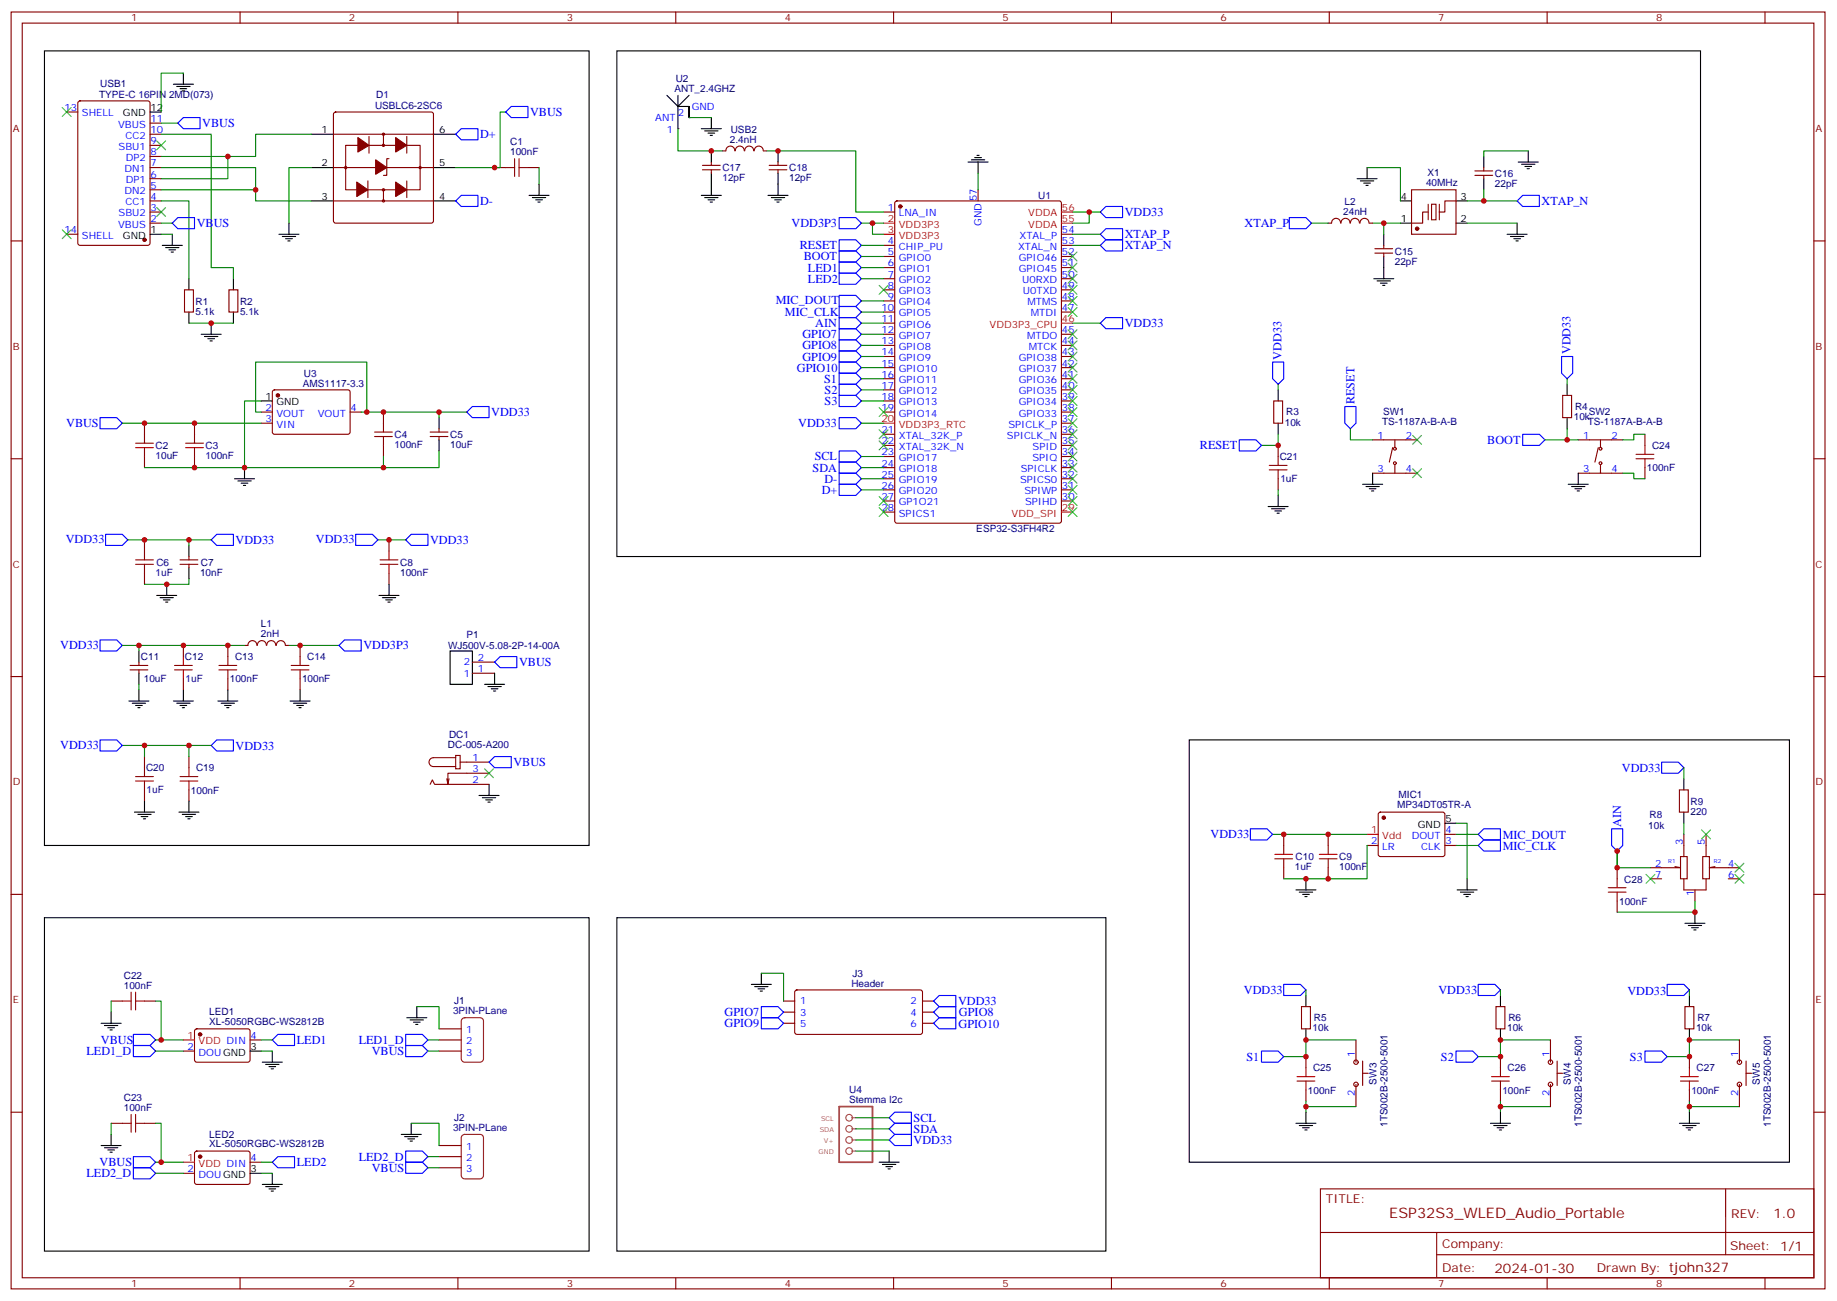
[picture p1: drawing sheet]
<svg xmlns="http://www.w3.org/2000/svg" width="583mm" height="413mm" viewBox="0 0 583 413" stroke-linecap="round" stroke-linejoin="round" font-family="sans-serif">
<g fill="none" stroke="#870000" stroke-width=".35">
<path d="M3.5 3.8h575.8v405.4h-575.8zM7.1 7.3h568.6v398.3h-568.6zM76.2 3.8v3.5M145.3 3.8v3.5M214.5 3.8v3.5M283.6 3.8v3.5M352.8 3.8v3.5M421.9 3.8v3.5M491.1 3.8v3.5M560.2 3.8v3.5M3.5 76.5h3.6M280.5 67.3h3.5"/>
<path d="M280.5 77.9h3.5M284.2 64l.5-.2h51.5l.6 .4 .1 101.2-.5 .6-51.7 .1-.7-.5v-101.1zM310.4 60.3v3.5M336.9 77.9h3.5M336.9 74.4h3.5M575.7 76.5h3.6M280.5 81.4h3.5M280.5 84.9h3.5M280.5 88.5h3.5M280.5 92h3.5M280.5 95.5h3.5M280.5 99.1h3.5"/>
<path d="M336.9 81.4h3.5M336.9 84.9h3.5M336.9 88.5h3.5M336.9 92h3.5M336.9 95.5h3.5M336.9 99.1h3.5M280.5 102.6h3.5M280.5 106.1h3.5M280.5 109.6h3.5M280.5 113.2h3.5M280.5 116.7h3.5M336.9 106.1h3.5"/>
<path d="M336.9 109.6h3.5M336.9 113.2h3.5M336.9 116.7h3.5M280.5 120.2h3.5M280.5 123.8h3.5M280.5 127.3h3.5M280.5 130.8h3.5M280.5 137.9h3.5M336.9 120.2h3.5M336.9 123.8h3.5M336.9 127.3h3.5M336.9 130.8h3.5"/>
<path d="M336.9 137.9h3.5M336.9 134.3h3.5M3.5 145.6h3.6M280.5 141.4h3.5M280.5 144.9h3.5M280.5 148.4h3.5M280.5 152h3.5M280.5 155.5h3.5M280.5 159h3.5M336.9 141.4h3.5M336.9 144.9h3.5M336.9 148.4h3.5"/>
<path d="M336.9 152h3.5M336.9 155.5h3.5M336.9 159h3.5M575.7 145.6h3.6M280.5 162.6h3.5M3.5 214.8h3.6M575.7 214.8h3.6M437.7 258l.4-.2 20.1 .1 .4 .6-.1 13-.6 .4h-20l-.5-.7v-12.7zM433.9 268.4h3.5M458.6 268.4h3.5M458.6 264.9h3.5M3.5 283.9h3.6"/>
<path d="M575.7 283.9h3.6M3.5 353.1h3.6M575.7 353.1h3.6M419.1 377.4h156.6v28.2h-156.6zM547.7 377.4v20.9M419.1 391.2h156.5M456 398.3h119.6M456 391.2v14.2M76.2 405.6v3.6M145.3 405.6v3.6M214.5 405.6v3.6M283.6 405.6v3.6"/>
<path d="M352.8 405.6v3.6M421.9 405.6v3.6M491.1 405.6v3.6M560.2 405.6v3.6"/>
</g>
<g fill="#870000" stroke="#870000" stroke-width=".35">
<circle cx="285.7" cy="65.5" r=".53"/>
<circle cx="439.2" cy="259.6" r=".53"/>
</g>
<path d="M280.5 70.8h3.5M280.5 74.4h3.5M336.9 70.8h3.5M336.9 67.3h3.5M336.9 102.6h3.5M280.5 134.3h3.5M336.9 162.6h3.5M433.9 264.9h3.5" fill="none" stroke="#f00" stroke-width=".35"/>
<path d="M458.6 261.3h3.5" fill="none" stroke="#000" stroke-width=".35"/>
<circle cx="215.2" cy="40.9" r=".18" fill="#870000"/>
<path d="M211.7 30.3l3.5 3.5 3.5-3.5M215.2 33.8h3.5v3.5v-3.5M215.2 30.3v10.6" fill="none" stroke="#000" stroke-width=".35"/>
<circle cx="218.7" cy="37.3" r=".18" fill="#870000"/>
<path d="M106.1 35.8l.4-.2h30.4l.5 .2 .2 .5v33.8l-.3 .5-.4 .2h-30.4l-.5-.2-.2-.5v-33.8z" fill="#fff" stroke="#870000" stroke-width=".35"/>
<g fill="none" stroke="#000" stroke-width=".35">
<path d="M14.1 16.2h172.9v252.2h-172.9zM195.8 16.2h344v160.5h-344zM47.6 35.6h3.6M55 26.7h6.4M56.1 27.4h4.2M57.1 28.2h2.2M57.9 28.9h.7M58.2 23.2v3.5M225.8 37.3v3.6M98.8 42.6h7M98.8 53.2h7M137.6 42.6h7"/>
<path d="M137.6 53.2h7M171.1 58.5v3.5M222.6 40.9h6.4M223.7 41.6h4.2M224.7 42.3h2.1M225.4 43h.7M225.8 47.9v3.5M225.8 55v7M246.9 47.9v3.5M246.9 55v7M307.3 51.4h6.3M308.3 50.7h4.3"/>
<path d="M309.4 50h2.1M310.1 49.3h.7M310.4 51.4v3.6M430.7 56.7h6.4M431.8 57.4h4.2M432.9 58.1h2.1M433.6 58.8h.7M433.9 53.2v3.5M471 49.7v3.5M471 56.7v3.6M481.9 51.4h6.3M483 52.1h4.2"/>
<path d="M484 52.8h2.1M484.7 53.6h.7M485.1 47.9v3.5M47.6 74.4h3.6M51.5 77.9h6.4M52.6 78.6h4.2M53.6 79.3h2.1M54.7 74.4v3.5M88.5 74.4h6.4M89.6 75.1h4.2M90.7 75.8h2.1M91.4 76.5h.7"/>
<path d="M91.7 70.8v3.6M98.8 63.8h7M137.6 63.8h7M167.9 62h6.4M169 62.7h4.2M170 63.4h2.2M170.7 64.1h.7M222.6 62h6.4M223.7 62.7h4.2M224.7 63.4h2.1M225.4 64.1h.7M243.8 62h6.3"/>
<path d="M244.8 62.7h4.3M245.9 63.4h2.1M246.6 64.1h.7M439.2 74.4v3.5M444.5 63.8h3.5M444.5 70.8h3.5M462.1 63.8h3.6M462.1 70.8h3.6M478.4 74.4h6.3M479.4 75.1h4.3M480.5 75.8h2.1M481.2 76.5h.7"/>
<path d="M481.5 70.8v3.6M54.3 80h.7M60 88.5v3.5M60 99.1v3.5M74.1 88.5v3.5M74.1 99.1v3.5M436 88.5h6.4M437.1 89.2h4.2M438.1 89.9h2.2M438.9 90.6h.7M439.2 81.4v7.1M63.9 106.1h6.3"/>
<path d="M64.9 106.8h4.2M66 107.5h2.1M66.7 108.2h.7M67 102.6v3.5M82.9 127.3h3.5M139.3 132.6v3.5M139.3 139.6v3.6M405.7 123.8v3.5M405.7 134.3v3.6M497.4 122v3.5M497.4 132.6v3.5M74.4 152h6.4"/>
<path d="M75.5 152.7h4.2M76.6 153.4h2.1M77.3 154.1h.7M77.6 148.4v3.6M405.7 157.3v3.5M432.5 153.7h6.4M433.6 154.4h4.2M434.6 155.2h2.1M435.3 155.9h.7M435.7 150.2v3.5M497.8 153.7h6.3M498.8 154.4h4.3"/>
<path d="M499.9 155.2h2.1M500.6 155.9h.7M500.9 150.2v3.5M60 173.1v3.6M402.5 160.8h6.4M403.6 161.5h4.2M404.6 162.2h2.2M405.3 162.9h.7M49.7 189h6.4M50.8 189.7h4.2M51.9 190.4h2.1M52.6 191.1h.7"/>
<path d="M52.9 185.5v3.5M60 180.2v3.5M120.3 189h6.3M121.4 189.7h4.2M122.4 190.4h2.1M123.1 191.1h.7M123.5 185.5v3.5M44.1 206.7v3.5M44.1 213.7v3.5M44.1 219v3.5M58.2 219v3.5M72.3 219v3.5"/>
<path d="M95.2 219v3.5M142.9 206.7h7v10.5h-7zM153.8 217.2h6.4M154.9 217.9h4.2M155.9 218.7h2.1M156.6 219.4h.7M157 213.7v3.5M40.9 222.5h6.4M42 223.2h4.2M43 223.9h2.2M43.7 224.6h.7M55 222.5h6.4"/>
<path d="M56.1 223.2h4.2M57.1 223.9h2.2M57.9 224.6h.7M69.1 222.5h6.4M70.2 223.2h4.2M71.3 223.9h2.1M72 224.6h.7M92.1 222.5h6.3M93.1 223.2h4.3M94.2 223.9h2.1M94.9 224.6h.7M377.5 234.9h190.5v134h-190.5z"/>
<path d="M42.7 257.8h6.3M43.7 258.5h4.3M44.8 259.2h2.1M45.5 259.9h.7M45.9 254.3v3.5M56.8 257.8h6.3M57.9 258.5h4.2M58.9 259.2h2.1M59.6 259.9h.7M60 254.3v3.5M152 252.5h6.4M153.1 253.2h4.2"/>
<path d="M154.2 253.9h2.1M154.9 254.6h.7M155.2 249v3.5M534.5 247.2v3.6M534.5 257.8v3.5M414.5 279v3.5M465.7 279v3.5M14.1 291.3h172.9v105.9h-172.9zM195.8 291.3h155.2v105.9h-155.2zM411.3 282.5h6.4M412.4 283.2h4.2M413.5 283.9h2.1"/>
<path d="M414.2 284.6h.7M462.5 282.5h6.3M463.5 283.2h4.3M464.6 283.9h2.1M465.3 284.6h.7M534.8 293.1h6.4M535.9 293.8h4.2M536.9 294.5h2.1M537.6 295.2h.7M538 289.6v3.5M132.3 319.5v3.6M238.5 312.5h6.3"/>
<path d="M239.5 313.2h4.3M240.6 313.9h2.1M241.3 314.6h.7M241.7 309v3.5M414.5 316v3.5M476.2 316v3.5M536.2 316v3.5M32.1 324.8h6.4M33.2 325.5h4.2M34.2 326.2h2.1M34.9 327h.7M35.3 321.3v3.5"/>
<path d="M79.4 333.7h3.5M83.3 337.2h6.3M84.3 337.9h4.2M85.4 338.6h2.1M86.1 339.3h.7M86.4 333.7v3.5M129.1 323.1h6.4M130.2 323.8h4.2M131.2 324.5h2.1M131.9 325.2h.7M414.5 326.6v3.5M476.2 326.6v3.5"/>
<path d="M536.2 326.6v3.5M130.5 356.6v3.5M411.3 356.6h6.4M412.4 357.3h4.2M413.5 358h2.1M414.2 358.7h.7M414.5 353.1v3.5M473.1 356.6h6.3M474.1 357.3h4.3M475.2 358h2.1M475.9 358.7h.7M476.2 353.1v3.5"/>
<path d="M533 356.6h6.4M534.1 357.3h4.2M535.2 358h2.1M535.9 358.7h.7M536.2 353.1v3.5M32.1 363.6h6.4M33.2 364.3h4.2M34.2 365.1h2.1M34.9 365.8h.7M35.3 360.1v3.5M79.4 372.5h3.5M83.3 376h6.3"/>
<path d="M84.3 376.7h4.2M85.4 377.4h2.1M86.1 378.1h.7M86.4 372.5v3.5M127.4 360.1h6.3M128.4 360.8h4.2M129.5 361.5h2.1M130.2 362.2h.7M279 368.9h6.4M280.1 369.6h4.2M281.2 370.3h2.1M281.9 371.1h.7"/>
<path d="M282.2 365.4v3.5"/>
</g>
<g fill="none" stroke="#870000" stroke-width=".35">
<path d="M21.2 35.6h3.5M24.9 32.2l.5-.2h21.5l.7 .5v44.7l-.4 .6-21.8 .1-.7-.5v-44.7zM47.6 39.1h3.6M47.6 42.6h3.6M47.6 53.2h3.6M47.6 56.7h3.6M47.6 49.7h3.6M47.6 46.1h3.6M105.8 42.6h31.8M105.8 53.2h31.8M109.7 46.1h23.6v14.2h-23.6zM116.8 57.4v5.3"/>
<path d="M117.1 43.3v5.3M121.7 42.6v3.5M123.5 50.4h-.7v5.3h-1.1M129.1 43.3v5.3M129.1 57.4v5.3M157 53.2h3.5M167.6 53.2h3.5M223 53.9h5.6M223 52.5h5.6M225.8 51.4v1.1M225.8 53.9v1.1M229.3 47.9h1.1"/>
<path d="M230.4 47.9a1.41 1.41 0 0 1 1.4-1.5 1.41 1.41 0 0 1 1.4 1.5M233.4 47.9a1.41 1.41 0 0 1 1.4-1.5 1.41 1.41 0 0 1 1.4 1.5M236.4 47.9a1.41 1.41 0 0 1 1.4-1.5 1.41 1.41 0 0 1 1.4 1.5M239.4 47.9a1.41 1.41 0 0 1 1.4-1.5 1.41 1.41 0 0 1 1.4 1.5M242.4 47.9h1M244.1 53.9h5.7M244.1 52.5h5.7M246.9 51.4v1.1M246.9 53.9v1.1M468.1 55.7h5.7M468.1 54.3h5.7M471 53.2v1.1"/>
<path d="M471 55.7v1M21.2 74.4h3.5M47.6 63.8h3.6M47.6 70.8h3.6M47.6 67.3h3.6M47.6 60.3h3.6M105.8 63.8h31.8M121.7 60.3v3.5M421.6 70.8h1M422.7 70.8a1.41 1.41 0 0 1 1.4-1.5 1.41 1.41 0 0 1 1.4 1.5M425.7 70.8a1.41 1.41 0 0 1 1.4-1.5 1.41 1.41 0 0 1 1.4 1.5M428.6 70.8a1.41 1.41 0 0 1 1.5-1.5 1.41 1.41 0 0 1 1.4 1.5"/>
<path d="M431.7 70.8a1.41 1.41 0 0 1 1.4-1.5 1.41 1.41 0 0 1 1.4 1.5M434.6 70.8h1.1M436.4 79h5.6M439.2 77.9v1.1M448 60.3h14.1v14.1h-14.1zM453.3 67.3h-1.7v3.5h-3.6M454.4 64.8h1.4v5h-1.4zM462.1 63.8h-3.5v3.5h-1.8M58.6 92h2.8v7.1h-2.8zM72.7 92h2.8v7.1h-2.8zM436.4 80.4h5.6M439.2 80.4v1"/>
<path d="M45.9 134.3v3.6M61.7 134.3v3.6M82.9 130.8h3.5M82.9 134.3h3.5M86.7 124l.4-.2h23.6l.4 .7v12.9l-.7 .5-23.5-.1-.5-.6v-12.7zM111.1 130.8h3.6M121.7 130.8v3.5M136.5 138.6h5.7M136.5 137.2h5.7M139.3 136.1v1.1M139.3 138.6v1M404.3 127.3h2.8v7h-2.8z"/>
<path d="M435.7 139.6h14.1M442.7 139.6v2.5M496 125.5h2.8v7.1h-2.8zM500.9 139.6h14.2M508 139.6v2.5M522.1 137.9v3.5M45.9 144.9v3.5M61.7 144.9v3.5M121.7 141.4v3.5M405.7 141.4v3.5M405.7 152v3.5M435.7 150.2h14.1"/>
<path d="M442 142.1l-1 4.6M442.7 147.7v2.5M500.9 150.2h14.2M507.3 142.1l-1.1 4.6M508 147.7v2.5M522.1 148.4v3.6M45.9 171.4v3.5M57.1 179.1h5.7M57.1 177.7h5.7M60 176.7v1M60 179.1v1.1M123.5 171.4v3.5"/>
<path d="M45.9 182v3.5M123.5 182v3.5M41.3 212.7h5.6M41.3 211.2h5.6M44.1 210.2v1M44.1 212.7v1M58.2 204.9v3.5M58.2 215.5v3.5M72.3 204.9v3.5M72.3 215.5v3.5M77.6 204.9h1.1M78.7 204.9a1.41 1.41 0 0 1 1.4-1.5 1.41 1.41 0 0 1 1.4 1.5"/>
<path d="M81.7 204.9a1.41 1.41 0 0 1 1.4-1.5 1.41 1.41 0 0 1 1.4 1.5M84.7 204.9a1.41 1.41 0 0 1 1.4-1.5 1.41 1.41 0 0 1 1.4 1.5M87.7 204.9a1.41 1.41 0 0 1 1.4-1.5 1.41 1.41 0 0 1 1.4 1.5M90.7 204.9h1M95.2 204.9v3.5M95.2 215.5v3.5M149.9 213.7h7.1M149.9 210.2h7.1M144.6 239.8h1.4v4.3h-1.4zM45.9 240.2v3.5M45.9 250.8v3.5M60 240.2v3.5"/>
<path d="M60 250.8v3.5M136.5 249l.7-1.4 .7 1.4h17.3M142.5 247.2l-.3 1.8M144.6 240.5h-7a1.41 1.41 0 0 0-1.4 1.4 1.41 1.41 0 0 0 1.4 1.4h7M146 241.9h9.2M155.2 245.5h-13v3.5l-.4-1.8M533 250.8h2.9v7h-2.9zM407.5 264.9v3.5M407.5 275.4v3.6M421.6 264.9v3.5M421.6 275.4v3.6M513.3 275.4v3.6"/>
<path d="M523.9 279h3.5M531.6 275.1l1.8 .3h-9.5M533.4 271.9h2.1v7.1h-2.1zM534.5 279v3.5h7v-3.5M534.5 264.9v7M540.5 271.9h2.1v7.1h-2.1zM541.5 264.9v7M544.3 275.1l-1.7 .3h9.5M548.6 279h3.5M513.3 286v3.6M538 282.5v3.5M35.3 317.8h3.5"/>
<path d="M45.9 317.8h3.5M248.7 317.8h3.5M252.5 314.5l.4-.2h39.5l.4 .7-.1 12.9-.6 .5-39.4-.1-.5-.6v-12.7zM292.8 317.8h3.5M413.1 319.5h2.8v7.1h-2.8zM474.8 319.5h2.9v7.1h-2.9zM534.8 319.5h2.8v7.1h-2.8zM58.2 333.7h3.5M62 326.8l.4-.2 16.5 .1 .5 .6-.1 9.5-.6 .4-16.5-.1-.5-.6v-9.2zM79.4 330.1h3.5M139.3 333.7h7.1M139.3 330.1h7.1"/>
<path d="M139.3 326.6h7.1M248.7 321.3h3.5M248.7 324.8h3.5M292.8 321.3h3.5M292.8 324.8h3.5M414.5 335.4v3.5M430.4 330.1v7.1M432.5 336.8v7.8M476.2 335.4v3.5M492.1 330.1v7.1M494.2 336.8v7.8M536.2 335.4v3.5"/>
<path d="M552.1 330.1v7.1M554.2 336.8v7.8M35.3 356.6h3.5M45.9 356.6h3.5M414.5 346v3.5M430.4 344.2v7.1M432.5 340.7h1.8M476.2 346v3.5M492.1 344.2v7.1M494.2 340.7h1.8M536.2 346v3.5M552.1 344.2v7.1"/>
<path d="M554.2 340.7h1.8M58.2 372.5h3.5M62 365.6l.4-.2 16.5 .1 .5 .6-.1 9.5-.6 .4-16.5-.1-.5-.6v-9.2zM79.4 368.9h3.5M139.3 363.6h7.1M139.3 367.2h7.1M139.3 370.7h7.1"/>
<circle cx="109.7" cy="53.2" r=".35"/>
<circle cx="121.7" cy="42.6" r=".35"/>
<circle cx="121.7" cy="46.1" r=".35"/>
<circle cx="133.4" cy="53.2" r=".35"/>
<circle cx="121.7" cy="63.8" r=".35"/>
<circle cx="121.7" cy="60.3" r=".35"/>
<circle cx="442.7" cy="142.5" r=".44"/>
<circle cx="442.7" cy="147" r=".44"/>
<circle cx="508" cy="142.5" r=".44"/>
<circle cx="508" cy="147" r=".44"/>
<circle cx="430.4" cy="337.2" r=".71"/>
<circle cx="492.1" cy="337.2" r=".71"/>
<circle cx="552.1" cy="337.2" r=".71"/>
<circle cx="430.4" cy="344.2" r=".71"/>
<circle cx="492.1" cy="344.2" r=".71"/>
<circle cx="552.1" cy="344.2" r=".71"/>
</g>
<g fill="#870000" stroke="#870000" stroke-width=".35">
<path d="M119.2 50.7l3.6 2.5-3.6 2.1z"/>
<path d="M113.6 43.7l3.5 2.4-3.5 2.2z"/>
<path d="M125.6 43.7l3.5 2.4-3.5 2.2z"/>
<path d="M113.2 57.8l3.6 2.5-3.6 2.1z"/>
<path d="M125.6 57.8l3.5 2.5-3.5 2.1z"/>
<circle cx="45.9" cy="76.1" r=".53"/>
<circle cx="88.2" cy="125.5" r=".53"/>
<circle cx="449.8" cy="72.6" r=".53"/>
<circle cx="63.5" cy="328.4" r=".53"/>
<circle cx="63.5" cy="367.2" r=".53"/>
</g>
<g fill="none" stroke="#008700" stroke-width=".35">
<path d="M51.2 39.1h5.2M58.2 23.2h-7v12.4M160.5 35.6h-1.8v17.6h-14.1M218.7 37.3h7.1M51.2 53.2h29.9v10.6h17.7M51.2 42.6h15.8v42.3h7.1v3.6M72.3 49.7v7h-21.1M98.8 42.6h-17.7v7.1h-29.9M98.8 53.2h-7.1v17.6M171.1 53.2v5.3M215.2 40.9v7h14.1M243.4 47.9h28.2v19.4h8.9"/>
<path d="M310.4 55v5.3M433.9 53.2h10.6v10.6M485.1 47.9h-14.1v1.8M51.2 63.8h8.8v24.7M51.2 74.4h3.5M51.2 60.3h29.9M51.2 70.8h3.5M273.4 70.8h7.1M273.4 77.9h7.1M276.9 70.8v3.6h3.6M340.4 74.4h8.8M340.4 67.3h8.8"/>
<path d="M340.4 77.9h8.8M345.7 67.3v3.5h-5.3M416.3 70.8h5.3M435.7 70.8h8.8M439.2 70.8v3.6M465.7 70.8h15.8M465.7 63.8h15.8M471 60.3v3.5M273.4 81.4h7.1M273.4 84.9h7.1M273.4 88.5h7.1M273.4 95.5h7.1"/>
<path d="M273.4 99.1h7.1M60 102.6h14.1M273.4 102.6h7.1M273.4 106.1h7.1M273.4 109.6h7.1M273.4 113.2h7.1M273.4 116.7h7.1M340.4 102.6h8.8M38.8 134.3h44.1M82.9 127.3h-5.3v21.1M82.9 130.8h-1.8v-15.9h35.3v15.9h-1.7M116.4 130.8h31.8"/>
<path d="M139.3 130.8v1.8M273.4 134.3h7.1M273.4 120.2h7.1M273.4 123.8h7.1M273.4 127.3h7.1M405.7 137.9v3.5h-5.3M405.7 122v1.8M428.6 136.1v3.5h7.1M497.4 136.1v3.5h-7M497.4 120.2v1.8M497.4 139.6h3.5M522.1 137.9h-3.5v1.7h-3.5"/>
<path d="M45.9 148.4h31.7M121.7 144.9v3.5h-44.1M139.3 143.2v5.2h-17.6M273.4 155.5h7.1M273.4 152h7.1M273.4 144.9h7.1M273.4 148.4h7.1M405.7 155.5v1.8M515.1 150.2h3.5v1.8h3.5M40.6 171.4h19.4v1.7M60 171.4h7M119.9 171.4h8.9"/>
<path d="M60 183.7v1.8h-14.1M38.8 204.9h38.8M44.1 204.9v1.8M44.1 217.2v1.8M91.7 204.9h15.9M38.8 236.6h28.2M45.9 236.6v3.6M60 236.6v3.6M534.5 243.7v3.5M403.9 264.9h30M433.9 268.4v10.6h-26.4M462.1 261.3h3.6v17.7"/>
<path d="M462.1 264.9h7.1M462.1 268.4h7.1M513.3 275.4v-5.2v5.2h10.6M534.5 261.3v3.6M538 286v3.6h-24.7M35.3 317.8v3.5M49.4 317.8h1.8v12.3M132.3 319.5h7v7.1M241.7 309h7v8.8M414.5 314.3v1.7M476.2 314.3v1.7M536.2 314.3v1.7"/>
<path d="M49.4 330.1h8.8M49.4 333.7h8.8M82.9 330.1h3.5M82.9 333.7h3.5M135.8 330.1h3.5M135.8 333.7h3.5M430.4 330.1h-15.9v5.3h-7M492.1 330.1h-15.9v5.3h-7M552.1 330.1h-15.9v5.3h-7M35.3 356.6v3.5M49.4 356.6h1.8v12.3M130.5 356.6h8.8v7"/>
<path d="M271.6 354.8h10.6M271.6 358.4h10.6M414.5 349.5v3.6M414.5 351.3h15.9M476.2 351.3h15.9M476.2 349.5v3.6M536.2 351.3h15.9M536.2 349.5v3.6M49.4 368.9h8.8M49.4 372.5h8.8M82.9 368.9h3.5M82.9 372.5h3.5"/>
<path d="M135.8 367.2h3.5M135.8 370.7h3.5M271.6 365.4h10.6M271.6 361.9h10.6"/>
</g>
<g fill="none" stroke="#00f" stroke-width=".35">
<path d="M56.4 39.1l1.8-1.8h5.3v3.6h-5.3zM160.5 35.6l1.8-1.8h5.3v3.5h-5.3zM144.6 42.6l1.8-1.7h5.3v3.5h-5.3zM54.7 70.8l1.7-1.7h5.3v3.5h-5.3zM146.4 62h5.3v3.5h-5.3l-1.8-1.7zM266.3 69.1h5.3l1.8 1.7-1.8 1.8h-5.3zM266.3 76.1h5.3l1.8 1.8-1.8 1.8h-5.3zM266.3 79.7h5.3l1.8 1.7-1.8 1.8h-5.3zM349.2 67.3l1.8-1.8h5.3v3.6h-5.3zM349.2 74.4l1.8-1.8h5.3v3.5h-5.3zM349.2 77.9l1.8-1.8h5.3v3.6h-5.3zM409.2 69.1h5.3l1.8 1.7-1.8 1.8h-5.3z"/>
<path d="M483.3 62h5.3v3.5h-5.3l-1.8-1.7zM266.3 83.2h5.3l1.8 1.7-1.8 1.8h-5.3zM266.3 86.7h5.3l1.8 1.8-1.8 1.7h-5.3zM266.3 93.8h5.3l1.8 1.7-1.8 1.8h-5.3zM266.3 97.3h5.3l1.8 1.8-1.8 1.7h-5.3zM266.3 100.8h5.3l1.8 1.8-1.8 1.8h-5.3zM266.3 118.5h5.3l1.8 1.7-1.8 1.8h-5.3zM266.3 104.4h5.3l1.8 1.7-1.8 1.8h-5.3zM266.3 107.9h5.3l1.8 1.7-1.8 1.8h-5.3zM266.3 111.4h5.3l1.8 1.8-1.8 1.7h-5.3zM266.3 114.9h5.3l1.8 1.8-1.8 1.8h-5.3zM349.2 102.6l1.8-1.8h5.3v3.6h-5.3z"/>
<path d="M403.9 114.9h3.6v5.3l-1.8 1.8-1.8-1.8zM495.7 113.2h3.5v5.3l-1.8 1.7-1.7-1.7zM31.7 132.6h5.3l1.8 1.7-1.8 1.8h-5.3zM149.9 129h5.3v3.6h-5.3l-1.7-1.8zM266.3 132.6h5.3l1.8 1.7-1.8 1.8h-5.3zM266.3 122h5.3l1.8 1.8-1.8 1.7h-5.3zM266.3 125.5h5.3l1.8 1.8-1.8 1.7h-5.3zM393.3 139.6h5.3l1.8 1.8-1.8 1.8h-5.3zM426.9 129h3.5v5.3l-1.8 1.8-1.7-1.8zM483.3 137.9h5.3l1.8 1.7-1.8 1.8h-5.3zM266.3 153.7h5.3l1.8 1.8-1.8 1.8h-5.3zM266.3 150.2h5.3l1.8 1.8-1.8 1.7h-5.3z"/>
<path d="M266.3 143.2h5.3l1.8 1.7-1.8 1.8h-5.3zM266.3 146.7h5.3l1.8 1.7-1.8 1.8h-5.3zM33.5 169.6h5.3l1.8 1.8-1.8 1.7h-5.3zM67 171.4l1.8-1.8h5.3v3.5h-5.3zM112.9 169.6h5.3l1.7 1.8-1.7 1.7h-5.3zM128.8 171.4l1.7-1.8h5.3v3.5h-5.3zM31.7 203.1h5.3l1.8 1.8-1.8 1.8h-5.3zM107.6 204.9l1.8-1.8h5.3v3.6h-5.3zM157 210.2l1.7-1.8h5.3v3.5h-5.3zM31.7 234.9h5.3l1.8 1.7-1.8 1.8h-5.3zM67 236.6l1.8-1.7h5.3v3.5h-5.3zM155.2 241.9l1.8-1.7h5.3v3.5h-5.3z"/>
<path d="M527.4 241.9h5.3l1.8 1.8-1.8 1.8h-5.3zM396.9 263.1h5.3l1.7 1.8-1.7 1.7h-5.3zM469.2 264.9l1.8-1.8h5.2v3.5h-5.2zM469.2 268.4l1.8-1.8h5.2v3.6h-5.2zM511.5 263.1h3.6v5.3l-1.8 1.8-1.8-1.8zM241.7 319.5h5.2l1.8 1.8-1.8 1.8h-5.2zM296.3 317.8l1.8-1.8h5.3v3.5h-5.3zM298.1 319.5h5.3v3.6h-5.3l-1.8-1.8zM407.5 312.5h5.2l1.8 1.8-1.8 1.7h-5.2zM469.2 312.5h5.3l1.7 1.8-1.7 1.7h-5.3zM529.2 312.5h5.3l1.7 1.8-1.7 1.7h-5.3zM42.3 328.4h5.3l1.8 1.7-1.8 1.8h-5.3z"/>
<path d="M42.3 331.9h5.3l1.8 1.8-1.8 1.7h-5.3zM86.4 330.1l1.8-1.7h5.3v3.5h-5.3zM128.8 331.9h5.3l1.7 1.8-1.7 1.7h-5.3zM128.8 328.4h5.3l1.7 1.7-1.7 1.8h-5.3zM241.7 323.1h5.2l1.8 1.7-1.8 1.8h-5.2zM296.3 324.8l1.8-1.7h5.3v3.5h-5.3zM400.4 333.7h5.3l1.8 1.7-1.8 1.8h-5.3zM462.1 333.7h5.3l1.8 1.7-1.8 1.8h-5.3zM522.1 333.7h5.3l1.8 1.7-1.8 1.8h-5.3zM282.2 354.8l1.8-1.7h5.3v3.5h-5.3zM282.2 358.4l1.8-1.8h5.3v3.5h-5.3zM42.3 367.2h5.3l1.8 1.7-1.8 1.8h-5.3z"/>
<path d="M42.3 370.7h5.3l1.8 1.8-1.8 1.7h-5.3zM86.4 368.9l1.8-1.7h5.3v3.5h-5.3zM128.8 368.9h5.3l1.7 1.8-1.7 1.8h-5.3zM128.8 365.4h5.3l1.7 1.8-1.7 1.7h-5.3zM282.2 361.9l1.8-1.8h5.3v3.5h-5.3z"/>
</g>
<g fill="none" stroke="#a10000" stroke-width=".35">
<path d="M160.5 53.2h2.8M163.3 50.4v5.6M164.7 53.2h2.9M164.7 50.4v5.6M45.9 137.9v2.8M61.7 137.9v2.8M118.9 138.6h5.6M118.9 137.2h5.6M121.7 134.3v2.9M121.7 138.6v2.8M43 142.1h5.7M43 140.7h5.7"/>
<path d="M45.9 142.1v2.8M58.9 142.1h5.7M58.9 140.7h5.7M61.7 142.1v2.8M402.9 149.2h5.6M402.9 147.7h5.6M405.7 144.9v2.8M405.7 149.2v2.8M519.3 145.6h5.6M519.3 144.2h5.6M522.1 141.4v2.8M522.1 145.6v2.8"/>
<path d="M43 179.1h5.7M43 177.7h5.7M45.9 174.9v2.8M45.9 179.1v2.9M120.6 179.1h5.7M120.6 177.7h5.7M123.5 174.9v2.8M123.5 179.1v2.9M55.4 212.7h5.6M55.4 211.2h5.6M58.2 208.4v2.8M58.2 212.7v2.8"/>
<path d="M69.5 212.7h5.6M69.5 211.2h5.6M72.3 208.4v2.8M72.3 212.7v2.8M92.4 212.7h5.7M92.4 211.2h5.7M95.2 208.4v2.8M95.2 212.7v2.8M43 247.9h5.7M43 246.5h5.7M45.9 243.7v2.8M45.9 247.9v2.9"/>
<path d="M57.1 247.9h5.7M57.1 246.5h5.7M60 243.7v2.8M60 247.9v2.9M404.6 272.6h5.7M404.6 271.2h5.7M407.5 268.4v2.8M407.5 272.6v2.8M418.7 272.6h5.7M418.7 271.2h5.7M421.6 268.4v2.8M421.6 272.6v2.8"/>
<path d="M513.3 279v2.8M510.5 283.2h5.6M510.5 281.8h5.6M513.3 283.2v2.8M38.8 317.8h2.8M41.6 315v5.6M43 315v5.6M43 317.8h2.9M414.5 338.9v2.9M476.2 338.9v2.9M536.2 338.9v2.9M38.8 356.6h2.8"/>
<path d="M41.6 353.8v5.6M43 353.8v5.6M43 356.6h2.9M411.7 343.2h5.6M411.7 341.8h5.6M414.5 343.2v2.8M473.4 343.2h5.7M473.4 341.8h5.7M476.2 343.2v2.8M533.4 343.2h5.6M533.4 341.8h5.6M536.2 343.2v2.8"/>
</g>
<path d="M453.3 64.8v5M456.8 64.8v5" fill="none" stroke="#871200" stroke-width=".35"/>
<g fill="none" stroke="#3c3" stroke-width=".35">
<path d="M19.8 34.1l2.8 2.9M22.6 34.1l-2.8 2.9M49.7 44.7l2.9 2.9M52.6 44.7l-2.9 2.9M19.8 73l2.8 2.8M22.6 73l-2.8 2.8M49.7 65.9l2.9 2.8M52.6 65.9l-2.9 2.8M279 90.6l2.9 2.8M281.9 90.6l-2.9 2.8M339 87.1l2.8 2.8M339 90.6l2.8 2.8"/>
<path d="M339 83.5l2.8 2.9M339 80l2.8 2.8M339 94.1l2.8 2.8M339 97.6l2.8 2.9M341.8 87.1l-2.8 2.8M341.8 90.6l-2.8 2.8M341.8 83.5l-2.8 2.9M341.8 80l-2.8 2.8M341.8 94.1l-2.8 2.8M341.8 97.6l-2.8 2.9M339 118.8l2.8 2.8M339 115.3l2.8 2.8"/>
<path d="M339 104.7l2.8 2.8M339 108.2l2.8 2.9M339 111.8l2.8 2.8M341.8 118.8l-2.8 2.8M341.8 115.3l-2.8 2.8M341.8 104.7l-2.8 2.8M341.8 108.2l-2.8 2.9M341.8 111.8l-2.8 2.8M279 136.5l2.9 2.8M279 140l2.9 2.8M279 129.4l2.9 2.8M281.9 136.5l-2.9 2.8"/>
<path d="M281.9 140l-2.9 2.8M281.9 129.4l-2.9 2.8M339 129.4l2.8 2.8M339 125.9l2.8 2.8M339 122.3l2.8 2.9M339 140l2.8 2.8M339 136.5l2.8 2.8M339 132.9l2.8 2.8M341.8 129.4l-2.8 2.8M341.8 125.9l-2.8 2.8M341.8 122.3l-2.8 2.9M341.8 140l-2.8 2.8"/>
<path d="M341.8 136.5l-2.8 2.8M341.8 132.9l-2.8 2.8M448.4 138.2l2.8 2.8M451.2 138.2l-2.8 2.8M279 157.6l2.9 2.8M281.9 157.6l-2.9 2.8M339 157.6l2.8 2.8M339 154.1l2.8 2.8M339 150.6l2.8 2.8M339 147l2.8 2.9M339 143.5l2.8 2.8M341.8 157.6l-2.8 2.8"/>
<path d="M341.8 154.1l-2.8 2.8M341.8 150.6l-2.8 2.8M341.8 147l-2.8 2.9M341.8 143.5l-2.8 2.8M448.4 148.8l2.8 2.8M451.2 148.8l-2.8 2.8M279 161.1l2.9 2.9M281.9 161.1l-2.9 2.9M339 161.1l2.8 2.9M341.8 161.1l-2.8 2.9M153.8 244.1l2.8 2.8M156.6 244.1l-2.8 2.8"/>
<path d="M522.5 277.6l2.8 2.8M525.3 277.6l-2.8 2.8M540.1 263.5l2.8 2.8M542.9 263.5l-2.8 2.8M550.7 274l2.8 2.9M550.7 277.6l2.8 2.8M553.5 274l-2.8 2.9M553.5 277.6l-2.8 2.8"/>
</g>
<path d="M58.2 330.1h3.5M58.2 368.9h3.5" fill="none" stroke="#f00" stroke-width=".35"/>
<path d="M146.6 323.5l.9-.4h4.9l.6 .2 .4 .5 .1 12.3-.3 .7-.5 .3-5.2 .1-.7-.3-.3-.5-.1-12.3zM146.6 360.5l.9-.4h4.9l.6 .2 .4 .5 .1 12.4-.3 .6-.5 .4h-5.2l-.7-.2-.3-.5-.1-12.3z" fill="none" stroke="#903" stroke-width=".35"/>
<path d="M266.3 351.3h10.6v17.6h-10.6z" fill="none" stroke="#a64a4a" stroke-width=".56"/>
<g fill="none" stroke="#a64a4a" stroke-width=".35">
<path d="M270.3 358.4h1.3M270.3 354.8h1.3M270.3 365.4h1.3M270.3 361.9h1.3"/>
<circle cx="269.5" cy="358.4" r="1.06"/>
<circle cx="269.5" cy="354.8" r="1.06"/>
<circle cx="269.5" cy="361.9" r="1.06"/>
<circle cx="269.5" cy="365.4" r="1.06"/>
</g>
<g fill="#c00">
<circle cx="72.3" cy="49.7" r=".88"/>
<circle cx="81.1" cy="60.3" r=".88"/>
<circle cx="67" cy="102.6" r=".88"/>
<circle cx="45.9" cy="134.3" r=".88"/>
<circle cx="61.7" cy="134.3" r=".88"/>
<circle cx="77.6" cy="148.4" r=".88"/>
<circle cx="61.7" cy="148.4" r=".88"/>
<circle cx="116.4" cy="130.8" r=".88"/>
<circle cx="121.7" cy="130.8" r=".88"/>
<circle cx="121.7" cy="148.4" r=".88"/>
<circle cx="139.3" cy="130.8" r=".88"/>
<circle cx="345.7" cy="67.3" r=".88"/>
<circle cx="45.9" cy="171.4" r=".88"/>
<circle cx="60" cy="171.4" r=".88"/>
<circle cx="52.9" cy="185.5" r=".88"/>
<circle cx="276.9" cy="70.8" r=".88"/>
<circle cx="123.5" cy="171.4" r=".88"/>
<circle cx="421.6" cy="264.9" r=".88"/>
<circle cx="407.5" cy="264.9" r=".88"/>
<circle cx="414.5" cy="279" r=".88"/>
<circle cx="421.6" cy="279" r=".88"/>
<circle cx="58.2" cy="204.9" r=".88"/>
<circle cx="72.3" cy="204.9" r=".88"/>
<circle cx="44.1" cy="204.9" r=".88"/>
<circle cx="95.3" cy="204.9" r=".88"/>
<circle cx="439.2" cy="70.8" r=".88"/>
<circle cx="471" cy="63.8" r=".88"/>
<circle cx="246.9" cy="47.9" r=".88"/>
<circle cx="225.8" cy="47.9" r=".88"/>
<circle cx="45.9" cy="236.6" r=".88"/>
<circle cx="60" cy="236.6" r=".88"/>
<circle cx="405.7" cy="141.4" r=".88"/>
<circle cx="51.2" cy="330.1" r=".88"/>
<circle cx="51.2" cy="368.9" r=".88"/>
<circle cx="414.5" cy="335.4" r=".88"/>
<circle cx="414.5" cy="330.1" r=".88"/>
<circle cx="414.5" cy="351.3" r=".88"/>
<circle cx="476.3" cy="351.3" r=".88"/>
<circle cx="476.3" cy="330.1" r=".88"/>
<circle cx="476.3" cy="335.4" r=".88"/>
<circle cx="536.2" cy="351.3" r=".88"/>
<circle cx="536.2" cy="330.1" r=".88"/>
<circle cx="536.2" cy="335.4" r=".88"/>
<circle cx="538" cy="289.6" r=".88"/>
<circle cx="513.3" cy="275.4" r=".88"/>
<circle cx="513.3" cy="270.2" r=".88"/>
<circle cx="497.4" cy="139.6" r=".88"/>
<circle cx="157" cy="53.2" r=".88"/>
</g>
<text font-size="4.6" fill="#800" x="441" y="386.6">ESP32S3_WLED_Audio_Portable</text>
<g font-size="4.2" fill="#800">
<text x="562.9" y="386.7">1.0</text>
<text x="474.4" y="404">2024-01-30</text>
</g>
<g font-size="3.9" fill="#00f">
<text x="64.2" y="40.3">VBUS</text>
<text x="168.3" y="36.8">VBUS</text>
<text x="152.4" y="43.8">D+</text>
<text x="152.4" y="65">D-</text>
<text x="489.3" y="65.1">XTAP_N</text>
<text x="357" y="68.7">VDD33</text>
<text x="62.4" y="72">VBUS</text>
<text x="251.2" y="72.1">VDD3P3</text>
<text x="357" y="75.7">XTAP_P</text>
<text x="395" y="72">XTAP_P</text>
<text x="253.8" y="79.1">RESET</text>
<text x="255.1" y="82.7">BOOT</text>
<text x="357" y="79.2">XTAP_N</text>
<text x="256.4" y="86.2">LED1</text>
<text x="256.4" y="89.8">LED2</text>
<text x="246.2" y="96.6">MIC_DOUT</text>
<text x="249.1" y="100.3">MIC_CLK</text>
<text x="254.7" y="107.4">GPIO7</text>
<text x="258.8" y="103.8">AIN</text>
<text x="357" y="103.9">VDD33</text>
<text x="254.7" y="110.9">GPIO8</text>
<text x="498.5" y="112.5" transform="rotate(-90 498.5 112.5)">VDD33</text>
<text x="252.9" y="118">GPIO10</text>
<text x="254.7" y="114.4">GPIO9</text>
<text x="406.8" y="114.2" transform="rotate(-90 406.8 114.2)">VDD33</text>
<text x="261.6" y="121.5">S1</text>
<text x="261.7" y="125">S2</text>
<text x="261.7" y="128.6">S3</text>
<text x="429.9" y="128.3" transform="rotate(-90 429.9 128.3)">RESET</text>
<text x="21" y="135.7">VBUS</text>
<text x="155.9" y="132.2">VDD33</text>
<text x="253.4" y="135.6">VDD33</text>
<text x="380.8" y="142.6">RESET</text>
<text x="472.1" y="140.9">BOOT</text>
<text x="257.9" y="149.7">SDA</text>
<text x="258.6" y="146.2">SCL</text>
<text x="261.7" y="153.3">D-</text>
<text x="260.8" y="156.9">D+</text>
<text x="20.9" y="172.5">VDD33</text>
<text x="74.8" y="172.7">VDD33</text>
<text x="100.3" y="172.5">VDD33</text>
<text x="136.5" y="172.6">VDD33</text>
<text x="19.1" y="206">VDD33</text>
<text x="115.4" y="206.1">VDD3P3</text>
<text x="164.7" y="211.4">VBUS</text>
<text x="19.1" y="237.8">VDD33</text>
<text x="74.8" y="238">VDD33</text>
<text x="163" y="243.1">VBUS</text>
<text x="514.8" y="245">VDD33</text>
<text x="514.6" y="262.4" transform="rotate(-90 514.6 262.4)">AIN</text>
<text x="384.3" y="266.1">VDD33</text>
<text x="477" y="266.4">MIC_DOUT</text>
<text x="477" y="269.8">MIC_CLK</text>
<text x="394.8" y="315.5">VDD33</text>
<text x="456.6" y="315.5">VDD33</text>
<text x="516.5" y="315.7">VDD33</text>
<text x="230" y="322.6">GPIO7</text>
<text x="304.1" y="319.2">VDD33</text>
<text x="304.4" y="322.5">GPIO8</text>
<text x="230" y="326.1">GPIO9</text>
<text x="304.3" y="326.2">GPIO10</text>
<text x="27.4" y="334.9">LED1_D</text>
<text x="32" y="331.4">VBUS</text>
<text x="94.2" y="331.4">LED1</text>
<text x="113.9" y="331.4">LED1_D</text>
<text x="118" y="335">VBUS</text>
<text x="395.6" y="336.7">S1</text>
<text x="457.4" y="336.7">S2</text>
<text x="517.3" y="336.7">S3</text>
<text x="290" y="356.1">SCL</text>
<text x="290" y="359.7">SDA</text>
<text x="290" y="363.3">VDD33</text>
<text x="31.6" y="370.3">VBUS</text>
<text x="94.2" y="370.2">LED2</text>
<text x="113.9" y="368.4">LED2_D</text>
<text x="27.4" y="373.7">LED2_D</text>
<text x="118" y="372">VBUS</text>
</g>
<g font-size="3.9" fill="#800">
<text x="420.9" y="382">TITLE:</text>
<text x="549.5" y="386.7">REV:</text>
<text x="457.8" y="396.2">Company:</text>
<text x="549.1" y="396.8">Sheet: 1/1</text>
<text x="457.8" y="403.9">Date:</text>
<text x="506.8" y="403.9">Drawn By: tjohn327</text>
</g>
<g font-size="3.2" fill="#800">
<text x="41.6" y="6.8">1</text>
<text x="110.8" y="6.8">2</text>
<text x="179.9" y="6.8">3</text>
<text x="249.1" y="6.8">4</text>
<text x="318.2" y="6.8">5</text>
<text x="387.3" y="6.8">6</text>
<text x="456.5" y="6.8">7</text>
<text x="525.6" y="6.8">8</text>
<text x="4.1" y="41.9">A</text>
<text x="576.3" y="41.9">A</text>
<text x="4.1" y="111.1">B</text>
<text x="576.3" y="111.1">B</text>
<text x="4.1" y="180.2">C</text>
<text x="576.3" y="180.2">C</text>
<text x="4.1" y="249.3">D</text>
<text x="576.3" y="249.3">D</text>
<text x="4.1" y="318.5">E</text>
<text x="576.3" y="318.5">E</text>
<text x="41.6" y="408.6">1</text>
<text x="110.8" y="408.6">2</text>
<text x="179.9" y="408.6">3</text>
<text x="249.1" y="408.6">4</text>
<text x="318.2" y="408.6">5</text>
<text x="387.3" y="408.6">6</text>
<text x="456.5" y="408.6">7</text>
<text x="525.6" y="408.6">8</text>
</g>
<g font-size="3.2" fill="#000080">
<text x="31.8" y="27.7">USB1</text>
<text x="214.1" y="29.2">ANT_2.4GHZ</text>
<text x="214.5" y="26">U2</text>
<text x="31.4" y="31">TYPE-C 16PIN 2MD(073)</text>
<text x="119" y="34.5">USBLC6-2SC6</text>
<text x="119.4" y="31.2">D1</text>
<text x="161.9" y="46.1">C1</text>
<text x="231.7" y="45.3">2.4nH</text>
<text x="232" y="42.1">USB2</text>
<text x="161.9" y="49.3">100nF</text>
<text x="229.3" y="57.5">12pF</text>
<text x="229.3" y="54.3">C17</text>
<text x="250.5" y="57.5">12pF</text>
<text x="250.5" y="54.3">C18</text>
<text x="452.6" y="59.1">40MHz</text>
<text x="453.1" y="55.8">X1</text>
<text x="474.5" y="59.3">22pF</text>
<text x="474.5" y="56.1">C16</text>
<text x="329.5" y="63.2">U1</text>
<text x="426.8" y="65">L2</text>
<text x="426.4" y="68.3">24nH</text>
<text x="442.7" y="84">22pF</text>
<text x="442.7" y="80.8">C15</text>
<text x="62.1" y="99.9">5.1k</text>
<text x="62.1" y="96.7">R1</text>
<text x="76.2" y="99.9">5.1k</text>
<text x="76.2" y="96.7">R2</text>
<text x="96.5" y="119.5">U3</text>
<text x="96.1" y="122.7">AMS1117-3.3</text>
<text x="408.2" y="131.8">R3</text>
<text x="439" y="131.9">SW1</text>
<text x="499.9" y="130.1">R4</text>
<text x="504.3" y="131.9">SW2</text>
<text x="407.8" y="135.1">10k</text>
<text x="438.7" y="135">TS-1187A-B-A-B</text>
<text x="499.5" y="133.4">10k</text>
<text x="503.9" y="135">TS-1187A-B-A-B</text>
<text x="49.4" y="142.5">C2</text>
<text x="65.3" y="142.5">C3</text>
<text x="125.2" y="142.2">100nF</text>
<text x="125.2" y="139">C4</text>
<text x="142.9" y="142.2">10uF</text>
<text x="142.9" y="139">C5</text>
<text x="524.4" y="142.6">C24</text>
<text x="49.4" y="145.7">10uF</text>
<text x="65.3" y="145.7">100nF</text>
<text x="406.2" y="146">C21</text>
<text x="522.7" y="149.6">100nF</text>
<text x="406.4" y="153.1">1uF</text>
<text x="309.9" y="169">ESP32-S3FH4R2</text>
<text x="49.6" y="179.6">C6</text>
<text x="63.8" y="179.6">C7</text>
<text x="127" y="179.6">C8</text>
<text x="49.4" y="182.8">1uF</text>
<text x="63.5" y="182.8">10nF</text>
<text x="127" y="182.8">100nF</text>
<text x="82.8" y="202.3">2nH</text>
<text x="82.8" y="199.1">L1</text>
<text x="148.1" y="202.4">P1</text>
<text x="44.7" y="209.5">C11</text>
<text x="58.7" y="209.5">C12</text>
<text x="74.6" y="209.6">C13</text>
<text x="97.5" y="209.6">C14</text>
<text x="142.2" y="206">WJ500V-5.08-2P-14-00A</text>
<text x="45.6" y="216.6">10uF</text>
<text x="58.9" y="216.6">1uF</text>
<text x="72.9" y="216.7">100nF</text>
<text x="95.9" y="216.7">100nF</text>
<text x="142.2" y="237.3">DC-005-A200</text>
<text x="142.5" y="234.2">DC1</text>
<text x="46.4" y="244.8">C20</text>
<text x="62.2" y="244.9">C19</text>
<text x="46.6" y="251.9">1uF</text>
<text x="60.6" y="251.9">100nF</text>
<text x="443.5" y="256.6">MP34DT05TR-A</text>
<text x="443.9" y="253.3">MIC1</text>
<text x="536.6" y="255.4">R9</text>
<text x="523.2" y="263.1">10k</text>
<text x="523.6" y="259.8">R8</text>
<text x="536.6" y="258.6">220</text>
<text x="411.2" y="273.1">C10</text>
<text x="425.1" y="273.1">C9</text>
<text x="411" y="276.3">1uF</text>
<text x="425.1" y="276.2">100nF</text>
<text x="515.6" y="280.2">C28</text>
<text x="513.9" y="287.2">100nF</text>
<text x="39.3" y="310.8">C22</text>
<text x="270.6" y="310">J3</text>
<text x="39.3" y="313.9">100nF</text>
<text x="270.2" y="313.2">Header</text>
<text x="66.4" y="322.3">LED1</text>
<text x="143.8" y="322">3PIN-PLane</text>
<text x="144.2" y="318.7">J1</text>
<text x="66.4" y="325.5">XL-5050RGBC-WS2812B</text>
<text x="416.6" y="327.4">10k</text>
<text x="417" y="324.1">R5</text>
<text x="478.4" y="327.4">10k</text>
<text x="478.8" y="324.1">R6</text>
<text x="538.3" y="327.4">10k</text>
<text x="538.8" y="324.1">R7</text>
<text x="416.8" y="340.1">C25</text>
<text x="478.5" y="340.1">C26</text>
<text x="538.5" y="340.1">C27</text>
<text x="269.5" y="347.1">U4</text>
<text x="415.1" y="347.2">100nF</text>
<text x="436.9" y="344.3" transform="rotate(-90 436.9 344.3)">SW3</text>
<text x="476.9" y="347.2">100nF</text>
<text x="498.6" y="344.3" transform="rotate(-90 498.6 344.3)">SW4</text>
<text x="536.8" y="347.2">100nF</text>
<text x="558.6" y="344.3" transform="rotate(-90 558.6 344.3)">SW5</text>
<text x="39.3" y="352.7">100nF</text>
<text x="39.3" y="349.5">C23</text>
<text x="269.5" y="350.2">Stemma I2c</text>
<text x="143.8" y="359.1">3PIN-PLane</text>
<text x="144.2" y="355.8">J2</text>
<text x="440.4" y="357.8" transform="rotate(-90 440.4 357.8)">1TS002B-2500-5001</text>
<text x="502.1" y="357.8" transform="rotate(-90 502.1 357.8)">1TS002B-2500-5001</text>
<text x="562.1" y="357.8" transform="rotate(-90 562.1 357.8)">1TS002B-2500-5001</text>
<text x="66.4" y="364.3">XL-5050RGBC-WS2812B</text>
<text x="66.4" y="361.1">LED2</text>
</g>
<g font-size="3.2" fill="#00f">
<text x="20.5" y="35.2">13</text>
<text x="219.6" y="34.9">GND</text>
<text x="26" y="37">SHELL</text>
<text x="37.5" y="40.5">VBUS</text>
<text x="47.8" y="38.7">11</text>
<text x="208" y="38.4">ANT</text>
<text x="215.2" y="37">2</text>
<text x="37.6" y="47.6">SBU1</text>
<text x="39.9" y="44">CC2</text>
<text x="47.8" y="45.8">9</text>
<text x="47.8" y="42.3">10</text>
<text x="211.7" y="42.3">1</text>
<text x="39.9" y="51.1">DP2</text>
<text x="47.8" y="52.8">7</text>
<text x="47.8" y="49.3">8</text>
<text x="39.5" y="54.6">DN1</text>
<text x="39.9" y="58.1">DP1</text>
<text x="47.8" y="59.9">5</text>
<text x="47.8" y="56.4">6</text>
<text x="39.5" y="61.7">DN2</text>
<text x="39.9" y="65.2">CC1</text>
<text x="47.8" y="63.4">4</text>
<text x="310.1" y="63.8" transform="rotate(-90 310.1 63.8)">57</text>
<text x="37.6" y="68.7">SBU2</text>
<text x="47.8" y="70.5">2</text>
<text x="47.8" y="67">3</text>
<text x="281.8" y="67">1</text>
<text x="285.3" y="68.7">LNA_IN</text>
<text x="311.5" y="71.8" transform="rotate(-90 311.5 71.8)">GND</text>
<text x="20.5" y="74">14</text>
<text x="26" y="75.8">SHELL</text>
<text x="37.5" y="72.2">VBUS</text>
<text x="281.8" y="77.5">4</text>
<text x="323.6" y="75.8">XTAL_P</text>
<text x="337.1" y="77.5">53</text>
<text x="337.1" y="74">54</text>
<text x="281.8" y="81.1">5</text>
<text x="285.3" y="79.3">CHIP_PU</text>
<text x="285.3" y="82.8">GPIO0</text>
<text x="323.1" y="79.3">XTAL_N</text>
<text x="323.4" y="82.8">GPIO46</text>
<text x="337.1" y="81.1">52</text>
<text x="281.8" y="84.6">6</text>
<text x="281.8" y="88.1">7</text>
<text x="285.3" y="86.4">GPIO1</text>
<text x="285.3" y="89.9">GPIO2</text>
<text x="323.4" y="86.4">GPIO45</text>
<text x="324.4" y="89.9">U0RXD</text>
<text x="337.1" y="88.1">50</text>
<text x="337.1" y="84.6">51</text>
<text x="281.8" y="91.7">8</text>
<text x="281.8" y="95.2">9</text>
<text x="285.3" y="93.4">GPIO3</text>
<text x="324.7" y="93.4">U0TXD</text>
<text x="337.1" y="95.2">48</text>
<text x="337.1" y="91.7">49</text>
<text x="279.8" y="98.7">10</text>
<text x="285.3" y="96.9">GPIO4</text>
<text x="285.3" y="100.5">GPIO5</text>
<text x="326.1" y="96.9">MTMS</text>
<text x="327.2" y="100.5">MTDI</text>
<text x="337.1" y="98.7">47</text>
<text x="279.8" y="102.2">11</text>
<text x="279.8" y="105.8">12</text>
<text x="285.3" y="104">GPIO6</text>
<text x="285.3" y="107.5">GPIO7</text>
<text x="326" y="107.5">MTDO</text>
<text x="337.1" y="105.8">45</text>
<text x="279.8" y="109.3">13</text>
<text x="279.8" y="112.8">14</text>
<text x="285.3" y="111.1">GPIO8</text>
<text x="326.6" y="111.1">MTCK</text>
<text x="337.1" y="112.8">43</text>
<text x="337.1" y="109.3">44</text>
<text x="279.8" y="116.3">15</text>
<text x="279.8" y="119.9">16</text>
<text x="285.3" y="114.6">GPIO9</text>
<text x="285.3" y="118.1">GPIO10</text>
<text x="323.4" y="118.1">GPIO37</text>
<text x="323.4" y="114.6">GPIO38</text>
<text x="337.1" y="119.9">41</text>
<text x="337.1" y="116.3">42</text>
<text x="279.8" y="123.4">17</text>
<text x="285.3" y="121.6">GPIO11</text>
<text x="285.3" y="125.2">GPIO12</text>
<text x="323.4" y="125.2">GPIO35</text>
<text x="323.4" y="121.6">GPIO36</text>
<text x="337.1" y="123.4">40</text>
<text x="84.2" y="130.5">2</text>
<text x="111.3" y="130.5">4</text>
<text x="279.8" y="126.9">18</text>
<text x="279.8" y="130.5">19</text>
<text x="285.3" y="128.7">GPIO13</text>
<text x="323.4" y="128.7">GPIO34</text>
<text x="337.1" y="130.5">38</text>
<text x="337.1" y="126.9">39</text>
<text x="84.2" y="134">3</text>
<text x="87.7" y="132.2">VOUT</text>
<text x="87.7" y="135.7">VIN</text>
<text x="100.9" y="132.2">VOUT</text>
<text x="279.8" y="137.5">21</text>
<text x="285.3" y="132.2">GPIO14</text>
<text x="320.1" y="135.7">SPICLK_P</text>
<text x="323.4" y="132.2">GPIO33</text>
<text x="337.1" y="137.5">36</text>
<text x="337.1" y="134">37</text>
<text x="279.8" y="141">22</text>
<text x="285.3" y="139.3">XTAL_32K_P</text>
<text x="285.3" y="142.8">XTAL_32K_N</text>
<text x="319.6" y="139.3">SPICLK_N</text>
<text x="327.7" y="142.8">SPID</text>
<text x="337.1" y="141">35</text>
<text x="437.2" y="139.3">1</text>
<text x="446.3" y="139.3">2</text>
<text x="502.5" y="139.3">1</text>
<text x="511.5" y="139.3">2</text>
<text x="279.8" y="144.6">23</text>
<text x="279.8" y="148.1">24</text>
<text x="285.3" y="146.3">GPIO17</text>
<text x="285.3" y="149.9">GPIO18</text>
<text x="324" y="149.9">SPICLK</text>
<text x="327.7" y="146.3">SPIQ</text>
<text x="337.1" y="148.1">33</text>
<text x="337.1" y="144.6">34</text>
<text x="437.2" y="149.9">3</text>
<text x="446.3" y="149.9">4</text>
<text x="502.5" y="149.9">3</text>
<text x="511.5" y="149.9">4</text>
<text x="279.8" y="151.6">25</text>
<text x="279.8" y="155.2">26</text>
<text x="285.3" y="153.4">GPIO19</text>
<text x="323.8" y="153.4">SPICS0</text>
<text x="337.1" y="155.2">31</text>
<text x="337.1" y="151.6">32</text>
<text x="279.8" y="158.7">27</text>
<text x="285.3" y="156.9">GPIO20</text>
<text x="285.3" y="160.4">GP1O21</text>
<text x="325.1" y="156.9">SPIWP</text>
<text x="325.4" y="160.4">SPIHD</text>
<text x="337.1" y="158.7">30</text>
<text x="279.8" y="162.2">28</text>
<text x="285.3" y="164">SPICS1</text>
<text x="151.7" y="209.8">2</text>
<text x="147.2" y="214.8">1</text>
<text x="147.2" y="211.2">2</text>
<text x="151.7" y="213.4">1</text>
<text x="149.9" y="245.1">3</text>
<text x="149.9" y="241.6">1</text>
<text x="149.9" y="248.6">2</text>
<text x="435.3" y="268">2</text>
<text x="438.7" y="269.8">LR</text>
<text x="448.1" y="266.3">DOUT</text>
<text x="451.1" y="269.8">CLK</text>
<text x="458.8" y="268">3</text>
<text x="458.8" y="264.5">4</text>
<text x="534.1" y="268.4" transform="rotate(-90 534.1 268.4)">3</text>
<text x="541.2" y="268.4" transform="rotate(-90 541.2 268.4)">5</text>
<text x="525.4" y="275.1">2</text>
<text x="548.6" y="275.1">4</text>
<text x="525.4" y="278.6">7</text>
<text x="548.6" y="278.6">6</text>
<text x="537.6" y="284.5" transform="rotate(-90 537.6 284.5)">1</text>
<text x="254" y="318.8">1</text>
<text x="254" y="322.4">3</text>
<text x="289" y="318.8">2</text>
<text x="289" y="322.4">4</text>
<text x="79.6" y="329.8">4</text>
<text x="147.9" y="328">1</text>
<text x="254" y="325.9">5</text>
<text x="289" y="325.9">6</text>
<text x="59.5" y="333.3">2</text>
<text x="63" y="335.1">DOUGND</text>
<text x="147.9" y="331.5">2</text>
<text x="147.9" y="335.1">3</text>
<text x="430" y="335.4" transform="rotate(-90 430 335.4)">1</text>
<text x="491.8" y="335.4" transform="rotate(-90 491.8 335.4)">1</text>
<text x="551.7" y="335.4" transform="rotate(-90 551.7 335.4)">1</text>
<text x="430" y="348" transform="rotate(-90 430 348)">2</text>
<text x="491.8" y="348" transform="rotate(-90 491.8 348)">2</text>
<text x="551.7" y="348" transform="rotate(-90 551.7 348)">2</text>
<text x="147.9" y="365.1">1</text>
<text x="79.6" y="368.6">4</text>
<text x="147.9" y="368.6">2</text>
<text x="59.5" y="372.1">2</text>
<text x="63" y="373.9">DOUGND</text>
<text x="147.9" y="372.1">3</text>
</g>
<g font-size="3.2">
<text x="47.8" y="35.2">12</text>
<text x="39" y="37">GND</text>
<text x="102.1" y="42.3">1</text>
<text x="139.3" y="42.3">6</text>
<text x="102.1" y="52.8">2</text>
<text x="139.3" y="52.8">5</text>
<text x="102.1" y="63.4">3</text>
<text x="139.3" y="63.4">4</text>
<text x="444.6" y="63.4">4</text>
<text x="463.5" y="63.4">3</text>
<text x="444.6" y="70.5">1</text>
<text x="463.5" y="70.5">2</text>
<text x="39" y="75.8">GND</text>
<text x="47.8" y="74">1</text>
<text x="84.2" y="126.9">1</text>
<text x="87.7" y="128.7">GND</text>
<text x="450" y="262.7">GND</text>
<text x="458.8" y="261">5</text>
<text x="79.6" y="333.3">3</text>
<text x="79.6" y="372.1">3</text>
</g>
<g font-size="3.2" fill="#f00">
<text x="281.8" y="70.5">2</text>
<text x="326.4" y="68.7">VDDA</text>
<text x="337.1" y="70.5">55</text>
<text x="337.1" y="67">56</text>
<text x="281.8" y="74">3</text>
<text x="285.3" y="72.2">VDD3P3</text>
<text x="285.3" y="75.8">VDD3P3</text>
<text x="326.4" y="72.2">VDDA</text>
<text x="314.1" y="104">VDD3P3_CPU</text>
<text x="337.1" y="102.2">46</text>
<text x="279.8" y="134">20</text>
<text x="285.3" y="135.7">VDD3P3_RTC</text>
<text x="321.1" y="164">VDD_SPI</text>
<text x="337.1" y="162.2">29</text>
<text x="435.3" y="264.5">1</text>
<text x="438.7" y="266.3">Vdd</text>
<text x="59.5" y="329.8">1</text>
<text x="63" y="331.5">VDD DIN</text>
<text x="59.5" y="368.6">1</text>
<text x="63" y="370.3">VDD DIN</text>
</g>
<g font-size="2.1" fill="#a54b4b">
<text x="260.2" y="359.4">SDA</text>
<text x="260.6" y="355.9">SCL</text>
<text x="261.5" y="362.9">V+</text>
<text x="259.8" y="366.4">GND</text>
</g>
<g font-size="1.8" fill="#00f">
<text x="529.5" y="274">R1</text>
<text x="544" y="274">R2</text>
</g>
</svg>
